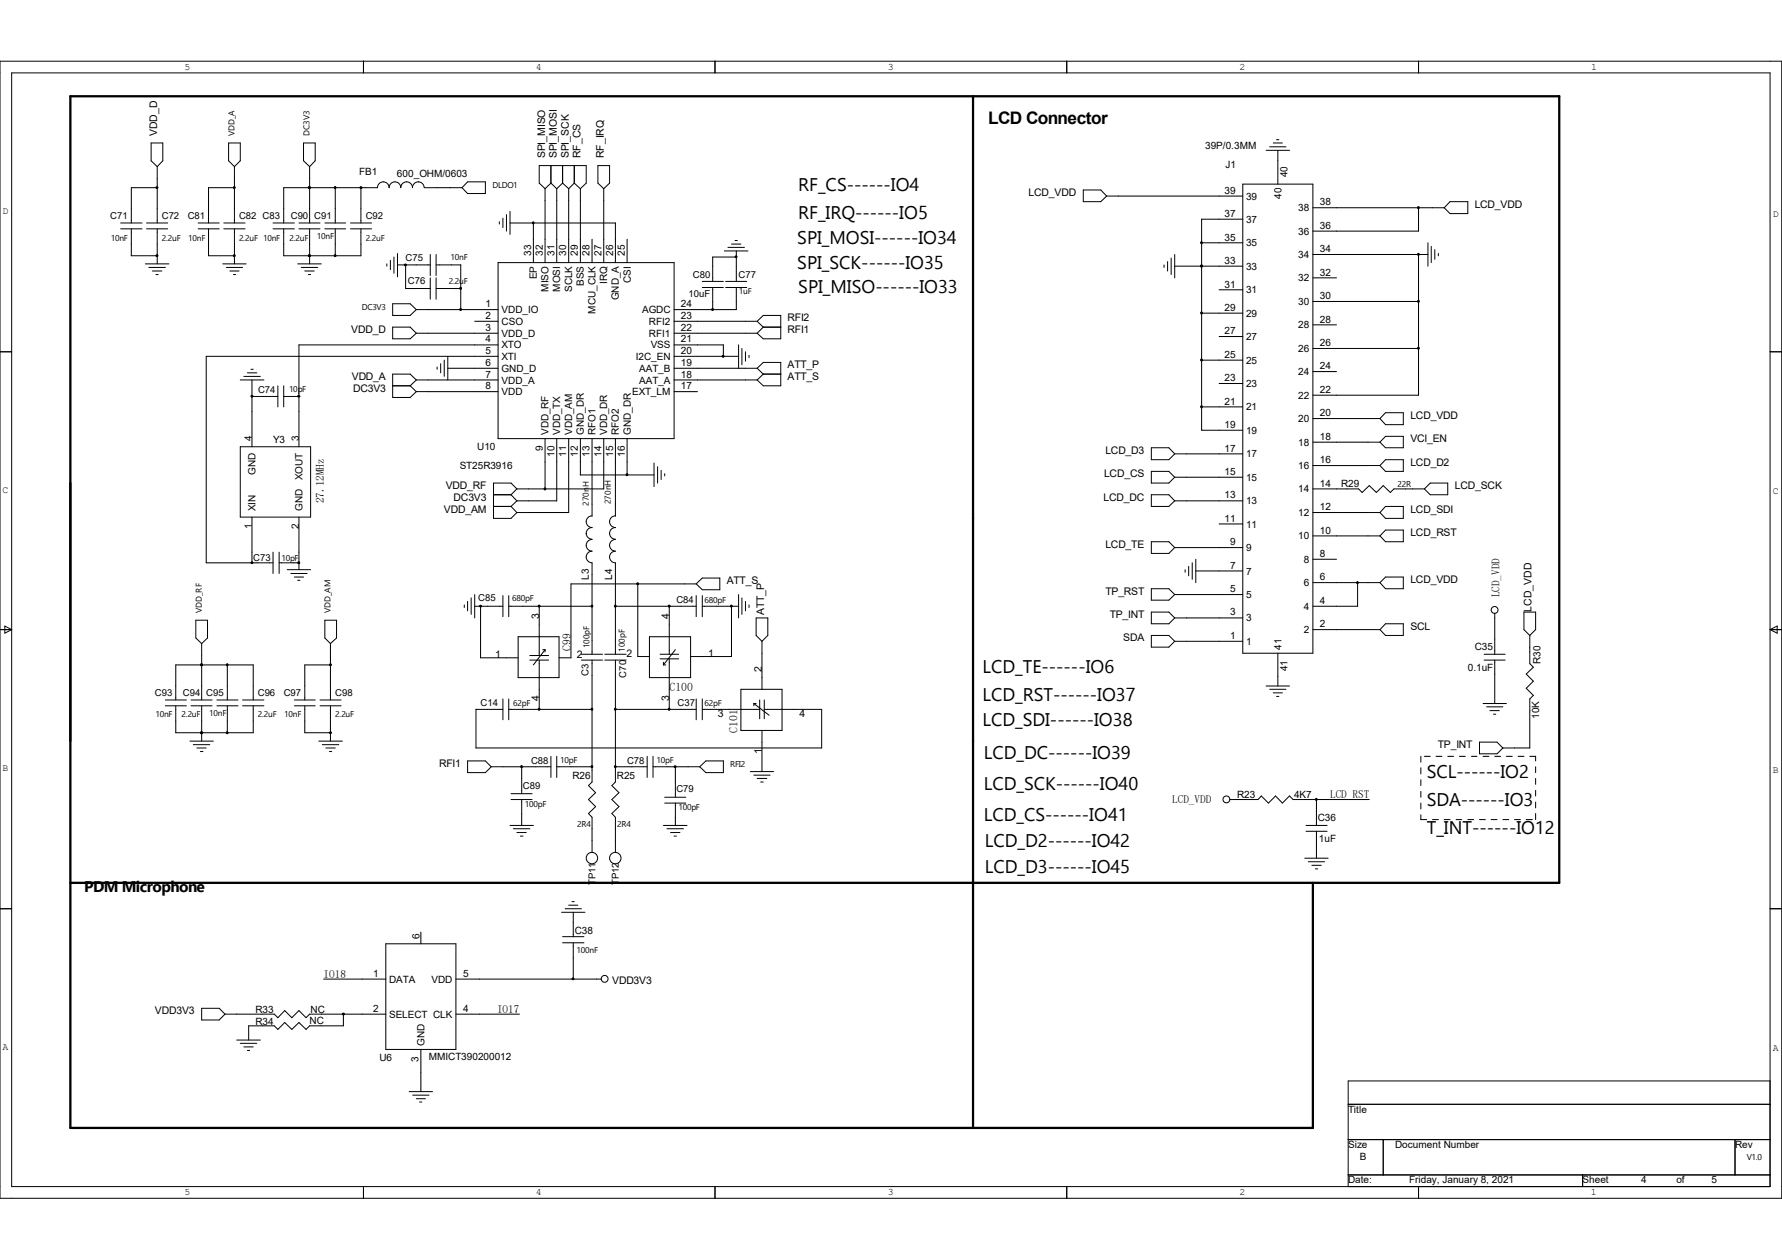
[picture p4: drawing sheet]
<svg xmlns="http://www.w3.org/2000/svg" width="297mm" height="210mm" viewBox="0 0 297 210" stroke-linecap="round" stroke-linejoin="round" font-family="sans-serif">
<path d="M162.2 16v172M11.7 147.2h248.2v-131.2h-248.2v172h207.1v-40.8" fill="none" stroke="#000" stroke-width=".38"/>
<g fill="none" stroke="#000" stroke-width=".17">
<path d="M0 10.2h297v189.5h-297zM1.9 12.1h293.1v185.7h-293.1zM60.6 10.2v1.9M119.2 10.2v1.9M177.8 10.2v1.9M236.4 10.2v1.9M20.1 38.1h3.6M20.1 37.2h3.6M21.9 38.1v4.5h4.3M24.4 38.1h3.5M24.4 37.2h3.5M25.2 23.8h1.9v3l-.9 1-1-1z"/>
<path d="M26.2 31.3h-4.3v5.9M26.2 27.8v9.4M26.2 38.1v5.9M33 38.1h3.5M33 37.2h3.5M34.8 38.1v4.5h4.3M37.3 38.1h3.6M37.3 37.2h3.6M38.1 23.8h1.9v3l-.9 1-1-1zM39.1 31.3h-4.3v5.9M39.1 27.8v9.4M39.1 38.1v5.9"/>
<path d="M45.5 38.1h3.6M45.5 37.2h3.6M47.3 38.1v4.5h12.9v-4.5M49.8 38.1h3.5M49.8 37.2h3.5M50.6 23.8h1.9v3l-.9 1-1-1zM51.6 31.3h.1M51.6 27.8v9.4M51.6 38.1v5.9M54.1 38.1h3.5M54.1 37.2h3.5M55.9 31.3v5.9"/>
<path d="M55.9 38.1v4.5M58.4 38.1h3.5M58.4 37.2h3.5M60.2 31.3h.1M60.2 31.3v5.9M69.7 30.3a.97 .97 0 0 1 1 1M69.8 30.3a.98 .98 0 0 0-1.1 1 .97 .97 0 0 0-.9-1 .97 .97 0 0 0-1 1 .97 .97 0 0 0-1-1 .97 .97 0 0 0-.9 1 .97 .97 0 0 0-1-1 .97 .97 0 0 0-1 1h-15.6v5.9M70.7 31.3h6.3M77.9 30.3h3v2h-3l-.9-1zM83.2 37v.3M83.8 36.4v1.5M84.4 35.8v2.7"/>
<path d="M85 37.2h17.6v6.6M85 35.2v3.9M88.9 37.2v6.6M90.8 31.5v12.3M90.8 31.5l-.9-1v-2.9h7.8v2.9l-1 1M91.8 27.6v2.9M91.8 30.5l1 1M91.8 30.5l-1 1M92.8 31.5v12.3M93.8 27.6v2.9M93.8 30.5l1 1M93.8 30.5l-1 1"/>
<path d="M94.8 31.5v12.3M95.7 27.6v2.9M95.7 30.5l1 1M95.7 30.5l-.9 1M96.7 31.5v12.3M98.7 39.9v3.9M99.7 27.6h1.9v2.9l-1 1-.9-1zM100.6 31.5v12.3M104.5 39.9v3.9M180.6 31.7h2.9l.9 1-.9 .9h-2.9zM184.4 32.7h22.7M207.1 30.7h11.7v78.2h-11.7z"/>
<path d="M207.1 36.5h-6.8v35.2h6.8M211 25.1h3.9M211.6 24.5h2.7M212.2 23.8h1.5M212.8 23.3h.3M213 25.1v5.6M218.8 34.6h21.9M236.4 34.6v3.9h-17.6M241.7 33.6h2.9v2h-2.9l-1-1zM0 58.6h1.9M24.2 44h4M24.8 44.6h2.8"/>
<path d="M25.4 45.2h1.6M26 45.8h.4M37.1 44h3.9M37.7 44.6h2.7M38.3 45.2h1.5M38.9 45.8h.4M49.6 44h4M50.2 44.6h2.8M50.8 45.2h1.6M51.4 45.8h.4M51.6 42.6h.1M64.5 44v.4"/>
<path d="M65.1 43.4v1.6M65.4 50.6h3l1 1-1 1h-3zM65.4 54.5h3l1 1-1 1h-3zM65.7 42.8v2.8M66.3 44.2h5.4M66.3 42.2v3.9M67.6 44.2v3.9h4.1M69.4 51.6h13.6M69.4 55.5h13.6M71.7 42.4v3.5M71.7 46.3v3.6M72.7 44.2h4.1v7.4"/>
<path d="M72.7 42.4v3.5M72.7 46.3v3.6M72.7 48.1h4.1M74.6 59.4v3.9M79.1 53.6h3.9M83 59.4h-48.6v34.4h11.1M83 57.5h-33.2v17M83 43.8h29.4v29.3h-29.4zM112.4 53.6h13.8M112.4 55.5h13.8M112.4 57.5h8.2v1.9M112.4 59.4h10.7"/>
<path d="M117.1 46.9h3.5M117.1 47.9h3.5M118.8 47.9v3.7M120.7 41.8h4M120.9 46.9h3.6M120.9 47.9h3.6M121.3 41.2h2.8M121.9 40.7h1.6M122.5 40.1h.4M122.7 41.8v5.1M122.7 47.9v3.7h-10.3M122.7 42.8h-3.9v4.1"/>
<path d="M123.1 57.5v3.9M123.7 58.1v2.7M124.2 58.6v1.6M124.8 59.2v.4M126.2 53.6l1-1h2.9v3.9h-2.9l-1-1M126.2 53.6l1 .9M127.2 54.5h2.9M127.2 54.5l-1 1M194 44.2v.4M194.6 43.6v1.6M195.2 43v2.8M195.8 44.4h11.3"/>
<path d="M195.8 42.4v3.9M200.3 44.4h.1M200.3 52.2h6.8M200.3 40.5h6.8M203.2 56.1h3.9M203.2 48.3h3.9M218.8 58.1h17.6M218.8 54.1h4M218.8 50.2h17.6M218.8 46.3h4M218.8 42.4h19.2M236.4 42.4v23.5h-17.6"/>
<path d="M238 40.5v3.9M238.5 41.1v2.7M239.1 41.6v1.6M239.7 42.2v.4M295 58.6h2M40 74.5h11.8v11.7h-11.8zM40 63.3h4M40.6 62.7h2.8M41.2 62.1h1.6M41.8 61.6h.4M42 66.1h4.3M42 63.3v11.2"/>
<path d="M46.3 64.3v3.5M47.3 66.1h2.5M47.3 64.3v3.5M49.8 66.1h.1M65.4 64.3h3M68.4 64.3l1 1M69.4 63.3h13.6M69.4 65.3h13.6M69.4 63.3l-1-.9h-3v3.9h3l1-1M69.4 63.3l-1 1M72.9 61.2v.4M73.4 60.6v1.5"/>
<path d="M74 60v2.7M74.6 61.4h8.4M90.8 73.1v8.4M92.8 73.1v10.4h-6.7M94.8 73.1v12.3h-8.7M96.7 73.1v6.1h12.3M98.7 73.1v12.9a.95 .95 0 0 0-1 1 .95 .95 0 0 0 1 .9M100.6 73.1v8.4h-14.5M102.6 73.1v12.9a.95 .95 0 0 0-1 1 .95 .95 0 0 0 1 .9M104.5 73.1v6.1M109 77.2v3.9M109.6 77.8v2.7"/>
<path d="M110.2 78.4v1.5M110.8 79v.3M112.4 61.4h13.8M112.4 63.3h13.8M112.4 65.3h3.8M126.2 61.4l1-1h2.9v3.9h-2.9l-1-1M126.2 61.4l1 1M127.2 62.4h2.9M127.2 62.4l-1 .9M191.9 78.6h2.9l1 .9-1 1h-2.9zM191.9 74.6h2.9l1 1-1 1h-2.9zM195.8 79.5h11.3"/>
<path d="M195.8 75.6h11.3M200.3 67.8h6.8M200.3 60h6.8M203.2 63.9h3.9M218.8 77.6h11.2M218.8 73.7h11.2M218.8 69.8h11.2M218.8 61.9h4M230.9 68.8h3v2h-3l-.9-1zM230.9 72.7h3v1.9h-3l-.9-.9zM230.9 76.6h3v2h-3l-.9-1zM42 86.2v7.6"/>
<path d="M45.5 92v3.6M46.5 93.8h3.3M46.5 92v3.6M47.9 95h3.9M48.5 95.6h2.7M49.1 96.2h1.5M49.6 96.7h.4M49.8 86.2v8.8M78.5 99.7v2.7M79.1 99.1v3.9M82.3 82.5h2.9M82.3 84.4h2.9"/>
<path d="M83.8 99.3v3.5M84.8 99.3v3.5M85.2 82.5l.9 1M85.2 84.4l.9 1M86.1 81.5l-.9 1M86.1 81.5l-.9-1h-2.9v5.9h2.9l.9-1M86.1 83.5l-.9 .9M97.7 88.9a.97 .97 0 0 0 1 1M98.7 89.9a.97 .97 0 0 0-1 1 .97 .97 0 0 0 1 1 .97 .97 0 0 0-1 .9 .97 .97 0 0 0 1 1v15.3M98.7 88a.86 .86 0 0 0-1 .9M101.6 88.9a.97 .97 0 0 0 1 1M102.6 89.9a.97 .97 0 0 0-1 1 .97 .97 0 0 0 1 1 .97 .97 0 0 0-1 .9 .97 .97 0 0 0 1 1v15.3"/>
<path d="M102.6 88a.86 .86 0 0 0-1 .9M106.3 97.3v12.1h1.9M116 99.3v3.5M116 97.3h-20.8v12.3h-2M116 97.3l1.1-.9h2.9v1.9h-2.9zM117.1 99.3v3.5M123.1 99.1v3.9M123.7 99.7v2.7M191.9 82.5h2.9l1 1-1 .9h-2.9zM191.9 90.3h2.9l1 1-1 .9h-2.9zM191.9 98.1h2.9l1 1-1 .9h-2.9zM195.8 99.1h11.3"/>
<path d="M195.8 91.3h11.3M195.8 83.5h11.3M197.5 95v.4M198.1 94.4v1.6M198.7 93.8v2.8M199.3 95.2h7.8M199.3 93.2v3.9M203.2 87.3h3.9M218.8 81.5h7.6l.6 .6 1.2-1.2 1.2 1.2 1.1-1.2 1.2 1.2 .6-.6h5.1M218.8 97.1h11.2M218.8 93.2h4M218.8 89.3h11.2"/>
<path d="M218.8 85.4h11.2M226.3 97.1v3.9h-7.5M230.9 96.2h3v1.9h-3l-.9-1zM230.9 84.4h3v2h-3l-.9-1zM230.9 88.3h3v2h-3l-.9-1zM238.4 80.5h2.9v2h-2.9l-1-1zM0 104.9h1.9M.8 104.4l1.1 .5-1.1 .6zM27.6 117.6h3.5M27.6 116.7h3.5M29.3 116.7v-5.9h12.9v5.9M29.3 117.6v4.5h12.9v-4.5"/>
<path d="M31.8 117.6h3.5M31.8 116.7h3.5M32.6 103.4h2v2.9l-1 1-1-1zM33.6 110.8h.1M33.6 107.3v9.4M33.6 117.6v5.9M36.2 117.6h3.5M36.2 116.7h3.5M37.9 110.8v5.9M37.9 117.6v4.5M40.4 117.6h3.6M40.4 116.7h3.6"/>
<path d="M49.1 117.6h3.4M49.1 116.7h3.4M50.8 117.6v4.5h4.3M53.3 117.6h3.6M53.3 116.7h3.6M54.1 103.4h2v2.9l-1 1-1-1zM55.1 110.8h-4.3v5.9M55.1 107.3v9.4M55.1 117.6v5.9M77.4 100.8v.5M77.9 100.2v1.6M79.1 101h4.7"/>
<path d="M80.1 101v8.6h6.3M83.8 118.2h-4.5v6.5h57.6v-6.5h-9.5M83.8 116.5v3.5M84.8 118.2h13.9M84.8 116.5v3.5M84.8 101h13.9M86.4 106.1h6.8v6.8h-6.8zM88.3 110h3.1M88.3 109.3h3.1M89.9 118.2h.1M89.9 101h.1M89.9 101v8.3"/>
<path d="M89.9 110v8.2M90.5 108.3h.3M90.8 108.3v.4M90.8 108.3l-1.9 2.5M96.9 109.1h3.5M96.9 110h3.5M98.7 110v20.3l-.6 .6 1.2 1.2-1.2 1.2 1.2 1.2-1.2 1.1 .6 .6v5.9M100.8 109.1h3.6M100.8 110h3.6M102.6 110v20.3l-.6 .6 1.2 1.2-1.2 1.2 1.2 1.2-1.2 1.1 .6 .6v5.9M102.6 118.2h13.4M102.6 101h13.4"/>
<path d="M108.2 106.1h6.9v6.8h-6.9zM110 109.1h3.1M110 109.8h3.1M110.6 110.4v.4M110.6 110.8h.4M111.5 101h.1M111.5 101v8.1M111.5 109.8v8.4M112.6 108.3l-2 2.5M116 116.5v3.5M117.1 118.2h9.5M117.1 116.5v3.5"/>
<path d="M117.1 101h6M121.9 101v8.4h-6.8M123.5 114.9h6.8v6.9h-6.8zM124.2 100.2v1.6M124.8 100.8v.5M125.6 117.3l2.6 1.9M125.6 117.3h.4M125.6 117.3v.3M126 103h2v2.9l-1 1-1-1zM126.6 116.7v3.1M127 106.9v8M127.4 116.7v3.1"/>
<path d="M191.9 102h2.9l1 1-1 1h-2.9zM191.9 105.9h2.9l1 1-1 1h-2.9zM195.8 106.9h11.3M195.8 103h11.3M211 114.3h3.9M211.6 114.9h2.7M212.2 115.5h1.5M212.8 116.1h.3M213 108.9v5.4M218.8 104.9h11.2M230.9 104h3v1.9h-3l-.9-1zM247.2 117.3h3.9"/>
<path d="M247.4 109.1h3.5M247.4 110h3.5M247.8 117.8h2.7M248.3 118.4h1.6M248.9 119h.4M249.1 102.2v6.9M249.1 110v7.3M254 102h1.9v2.9l-.9 1-1-1zM255 105.9v4.7l.6 .6-1.2 1.2 1.2 1.1-1.2 1.2 1.2 1.2-.6 .6v8.2h-4.5M295 104.9h2M295 104.9l1.2-.5v1.1zM31.7 123.5h3.9"/>
<path d="M32.2 124.1h2.8M32.8 124.7h1.6M33.4 125.3h.4M33.6 122.1h.1M53.1 123.5h4M53.7 124.1h2.8M54.3 124.7h1.6M54.9 125.3h.4M77.9 126.8h3l1 1-1 1h-3zM81.9 127.8h9.9M85 137.6h3.9M85.2 133.3h3.5"/>
<path d="M85.2 132.3h3.5M85.6 138.1h2.7M86.1 138.8h1.6M86.7 139.4h.5M87 127.8v4.5M87 133.3v4.3M91.8 126.1v3.5M92.8 127.8h5.9M92.8 126.1v3.5M102.6 127.8h5.3M107.9 126.1v3.5M108.8 127.8h7.8"/>
<path d="M108.8 126.1v3.5M110.6 137.6h3.9M110.8 132.9h3.5M110.8 133.9h3.5M111.2 138.1h2.7M111.8 138.8h1.5M112.4 139.4h.3M112.6 127.8v5.1M112.6 133.9v3.7M116.6 127.8l1-1h3v2h-3zM125.1 128.6h3.8M125.6 129.2h2.8"/>
<path d="M126.2 129.8h1.6M126.8 130.3h.4M127 121.8v6.8M205 133.3h4.7l.5-.6 1.2 1.2 1.2-1.2 1.1 1.2 1.2-1.2 .6 .6h12.7M217.7 138.6h3.5M217.7 137.6h3.5M219.4 133.3v4.3M219.4 138.6v4.4M236.8 126.1v.9M236.8 128v1M236.8 130v.9M236.8 131.9v1"/>
<path d="M236.8 133.9v.9M236.8 135.8v.8h1M237.4 126.1h1M238.8 136.6h.9M239.4 126.1h.9M240.7 136.6h1M241.3 126.1h1M242.7 136.6h.9M243.2 126.1h1M244.6 136.6h1M245.2 126.1h1M246.6 136.6h1"/>
<path d="M246.6 123.7h2.9l1 1-1 .9h-2.9zM247.2 126.1h1M248.5 136.6h1M249.1 126.1h1M250.5 136.6h1M251.1 126.1h1M252.4 136.6h1M253 126.1h1M254.4 136.6h1M255 126.1h.9v.7M255.9 127.8v1M255.9 129.8v.9"/>
<path d="M255.9 131.7v1M255.9 133.7v1M255.9 135.6v1M0 151.5h1.9M64.3 157.3h11.7v17.6h-11.7zM70.1 155.4v1.9M93.6 152.1h3.9M93.8 157.1h3.5M93.8 156.1h3.5M94.2 151.5h2.7M94.8 150.9h1.5M95.3 150.3h.4"/>
<path d="M95.5 152.1v4M95.5 157.1v6.1M217.5 143h3.9M218.1 143.6h2.7M218.7 144.2h1.5M219.2 144.8h.4M295 151.5h2M33.6 168.1h2.9l1 .9-1 1h-2.9zM37.5 169h8.2l.6 .6 1.2-1.2 1.1 1.2 1.2-1.2 1.2 1.2 .6-.6h12.7M39.5 173.4h3.9M40 173.9h2.8M40.6 174.5h1.6"/>
<path d="M41.2 175.1h.4M53.9 163.2h10.4M57.2 169v2h-5.6l-.6 .6-1.2-1.2-1.2 1.2-1.1-1.2-1.2 1.2-.6-.6h-4.3v2.4M70.1 174.9v7M76 163.2h24.2M76 169h10.6M60.6 197.8v1.9M68.2 181.9h3.9M68.8 182.5h2.7M69.4 183.1h1.5M69.9 183.7h.4M119.2 197.8v1.9"/>
<path d="M177.8 197.8v1.9M224.7 184.1h70.3M224.7 189.9h70.3M224.7 195.8h70.3M230.5 189.9v5.9M236.4 197.8v1.9M263.8 195.8v2M289.2 189.9v5.9M295 180.2h-70.3v17.6"/>
<circle cx="249.1" cy="101.7" r=".57"/>
<circle cx="204.4" cy="133.2" r=".57"/>
<circle cx="98.7" cy="143" r=".95"/>
<circle cx="102.6" cy="143" r=".95"/>
<circle cx="100.8" cy="163.2" r=".57"/>
</g>
<g fill="#000" stroke="#000" stroke-width=".17">
<path d="M26 31.2h.3v.2h-.3z" fill-rule="evenodd"/>
<path d="M51.4 31.2h.3v.2h-.3z" fill-rule="evenodd"/>
<path d="M51.4 31.2h.3v.2h-.3z" fill-rule="evenodd"/>
<path d="M60 31.2h.3v.2h-.3z" fill-rule="evenodd"/>
<path d="M26 42.5h.3v.2h-.3z" fill-rule="evenodd"/>
<path d="M51.4 42.5h.3v.2h-.3z" fill-rule="evenodd"/>
<path d="M51.4 42.5h.3v.2h-.3z" fill-rule="evenodd"/>
<path d="M67.4 44h.3v.3h-.3z" fill-rule="evenodd"/>
<path d="M120.4 59.3h.2v.2h-.2z" fill-rule="evenodd"/>
<path d="M122.6 42.7h.2v.2h-.2z" fill-rule="evenodd"/>
<path d="M41.9 65.9h.2v.2h-.2z" fill-rule="evenodd"/>
<path d="M49.7 65.9h.2v.2h-.2z" fill-rule="evenodd"/>
<path d="M41.9 93.7h.2v.2h-.2z" fill-rule="evenodd"/>
<path d="M49.7 93.7h.2v.2h-.2z" fill-rule="evenodd"/>
<path d="M55 110.7h.2v.2h-.2z" fill-rule="evenodd"/>
<path d="M80 100.9h.2v.2h-.2z" fill-rule="evenodd"/>
<path d="M55 122h.2v.2h-.2z" fill-rule="evenodd"/>
<path d="M112.4 127.7h.2v.2h-.2z" fill-rule="evenodd"/>
<path d="M57.1 168.9h.3v.2h-.3z" fill-rule="evenodd"/>
<path d="M95.4 163h.2v.3h-.2z" fill-rule="evenodd"/>
<circle cx="39" cy="31.3" r=".16"/>
<circle cx="55.8" cy="31.3" r=".16"/>
<circle cx="88.9" cy="37.1" r=".16"/>
<circle cx="236.4" cy="34.6" r=".16"/>
<circle cx="39" cy="42.6" r=".16"/>
<circle cx="55.8" cy="42.6" r=".16"/>
<circle cx="76.8" cy="51.6" r=".16"/>
<circle cx="76.8" cy="48.1" r=".16"/>
<circle cx="118.8" cy="51.6" r=".16"/>
<circle cx="200.2" cy="60" r=".16"/>
<circle cx="200.2" cy="44.3" r=".16"/>
<circle cx="200.2" cy="52.2" r=".16"/>
<circle cx="200.2" cy="40.4" r=".16"/>
<circle cx="236.4" cy="58" r=".16"/>
<circle cx="236.4" cy="42.4" r=".16"/>
<circle cx="236.4" cy="50.2" r=".16"/>
<circle cx="104.5" cy="79.1" r=".16"/>
<circle cx="200.2" cy="67.8" r=".16"/>
<circle cx="90.8" cy="81.5" r=".16"/>
<circle cx="106.3" cy="97.3" r=".16"/>
<circle cx="226.2" cy="97.1" r=".16"/>
<circle cx="33.6" cy="110.8" r=".16"/>
<circle cx="37.9" cy="110.8" r=".16"/>
<circle cx="89.8" cy="118.2" r=".16"/>
<circle cx="89.8" cy="101" r=".16"/>
<circle cx="98.6" cy="118.2" r=".16"/>
<circle cx="98.6" cy="101" r=".16"/>
<circle cx="102.5" cy="118.2" r=".16"/>
<circle cx="102.5" cy="101" r=".16"/>
<circle cx="111.5" cy="101" r=".16"/>
<circle cx="111.5" cy="118.2" r=".16"/>
<circle cx="121.9" cy="101" r=".16"/>
<circle cx="33.6" cy="122.1" r=".16"/>
<circle cx="37.9" cy="122.1" r=".16"/>
<circle cx="86.9" cy="127.8" r=".16"/>
<circle cx="98.6" cy="127.8" r=".16"/>
<circle cx="102.5" cy="127.8" r=".16"/>
<circle cx="219.4" cy="133.2" r=".16"/>
</g>
<g font-size="3.1">
<text x="133.1" y="31.9">RF_CS------IO4</text>
<text x="132.9" y="40.7">SPI_MOSI------IO34</text>
<text x="133.1" y="36.5">RF_IRQ------IO5</text>
<text x="132.9" y="44.8">SPI_SCK------IO35</text>
<text x="133.1" y="48.9">SPI_MISO------IO33</text>
<text x="163.7" y="112.2">LCD_TE------IO6</text>
<text x="163.7" y="116.9">LCD_RST------IO37</text>
<text x="163.7" y="121">LCD_SDI------IO38</text>
<text x="164" y="126.4">LCD_DC------IO39</text>
<text x="164" y="131.7">LCD_SCK------IO40</text>
<text x="237.8" y="129.8">SCL------IO2</text>
<text x="164" y="136.8">LCD_CS------IO41</text>
<text x="237.8" y="134.3">SDA------IO3</text>
<text x="164.1" y="141.1">LCD_D2------IO42</text>
<text x="237.8" y="138.9">T_INT------IO12</text>
<text x="164.1" y="145.6">LCD_D3------IO45</text>
</g>
<text font-size="2.9" x="164.7" y="20.7">LCD Connector</text>
<text font-size="2.6" x="14.1" y="148.7">PDM Microphone</text>
<g font-size="1.9">
<text x="54" y="83.9" transform="rotate(-90 54 83.9)">27.12MHz</text>
<text x="249.9" y="99.6" transform="rotate(-90 249.9 99.6)">LCD_VDD</text>
<text x="95.2" y="108.5" transform="rotate(-90 95.2 108.5)">C99</text>
<text x="111.6" y="115.2">C100</text>
<text x="122.9" y="122.1" transform="rotate(-90 122.9 122.1)">C101</text>
<text x="195.4" y="133.9">LCD_VDD</text>
<text x="221.7" y="133.1">LCD_RST</text>
<text x="53.9" y="163">IO18</text>
<text x="82.8" y="168.8">IO17</text>
</g>
<g font-size="1.7">
<text x="26.2" y="22.7" transform="rotate(-90 26.2 22.7)">VDD_D</text>
<text x="59.9" y="29.2">FB1</text>
<text x="66.2" y="29.5">600_OHM/0603</text>
<text x="90.8" y="26.4" transform="rotate(-90 90.8 26.4)">SPI_MISO</text>
<text x="92.8" y="26.4" transform="rotate(-90 92.8 26.4)">SPI_MOSI</text>
<text x="94.8" y="26.4" transform="rotate(-90 94.8 26.4)">SPI_SCK</text>
<text x="96.7" y="26.4" transform="rotate(-90 96.7 26.4)">RF_CS</text>
<text x="100.6" y="26.4" transform="rotate(-90 100.6 26.4)">RF_IRQ</text>
<text x="200.9" y="24.8">39P/0.3MM</text>
<text x="204.3" y="28">J1</text>
<text x="214.6" y="29.5" transform="rotate(-90 214.6 29.5)">40</text>
<text x="171.4" y="32.7">LCD_VDD</text>
<text x="204.1" y="32.3">39</text>
<text x="207.7" y="33.3">39</text>
<text x="213.6" y="33.1" transform="rotate(-90 213.6 33.1)">40</text>
<text x="216.4" y="35.2">38</text>
<text x="220" y="34.2">38</text>
<text x="245.8" y="34.6">LCD_VDD</text>
<text x="204.1" y="40.1">35</text>
<text x="204.1" y="36.2">37</text>
<text x="207.7" y="41.1">35</text>
<text x="207.7" y="37.1">37</text>
<text x="216.4" y="39.1">36</text>
<text x="220" y="38.1">36</text>
<text x="88.5" y="42.6" transform="rotate(-90 88.5 42.6)">33</text>
<text x="89.5" y="46.6" transform="rotate(-90 89.5 46.6)">EP</text>
<text x="90.5" y="42.6" transform="rotate(-90 90.5 42.6)">32</text>
<text x="92.4" y="42.6" transform="rotate(-90 92.4 42.6)">31</text>
<text x="94.4" y="42.6" transform="rotate(-90 94.4 42.6)">30</text>
<text x="96.3" y="42.6" transform="rotate(-90 96.3 42.6)">29</text>
<text x="97.3" y="47.7" transform="rotate(-90 97.3 47.7)">BSS</text>
<text x="98.3" y="42.6" transform="rotate(-90 98.3 42.6)">28</text>
<text x="100.2" y="42.6" transform="rotate(-90 100.2 42.6)">27</text>
<text x="101.2" y="47.3" transform="rotate(-90 101.2 47.3)">IRQ</text>
<text x="102.2" y="42.6" transform="rotate(-90 102.2 42.6)">26</text>
<text x="104.1" y="42.6" transform="rotate(-90 104.1 42.6)">25</text>
<text x="105.1" y="47.1" transform="rotate(-90 105.1 47.1)">CSI</text>
<text x="204.1" y="47.9">31</text>
<text x="204.1" y="44">33</text>
<text x="207.7" y="45">33</text>
<text x="216.4" y="46.9">32</text>
<text x="216.4" y="43">34</text>
<text x="220" y="45.9">32</text>
<text x="220" y="42">34</text>
<text x="80.9" y="51.2">1</text>
<text x="80.9" y="53.2">2</text>
<text x="83.6" y="52.2">VDD_IO</text>
<text x="91.4" y="48.6" transform="rotate(-90 91.4 48.6)">MISO</text>
<text x="93.4" y="48.6" transform="rotate(-90 93.4 48.6)">MOSI</text>
<text x="95.4" y="48.7" transform="rotate(-90 95.4 48.7)">SCLK</text>
<text x="99.3" y="52.3" transform="rotate(-90 99.3 52.3)">MCU_CLK</text>
<text x="103.2" y="50.1" transform="rotate(-90 103.2 50.1)">GND_A</text>
<text x="107" y="52.2">AGDC</text>
<text x="113.5" y="53.2">23</text>
<text x="113.5" y="51.2">24</text>
<text x="131.3" y="53.6">RFI2</text>
<text x="204.1" y="51.8">29</text>
<text x="207.7" y="52.8">29</text>
<text x="207.7" y="48.9">31</text>
<text x="216.4" y="50.8">30</text>
<text x="220" y="53.8">28</text>
<text x="220" y="49.9">30</text>
<text x="58.5" y="55.5">VDD_D</text>
<text x="80.9" y="55.1">3</text>
<text x="80.9" y="57.1">4</text>
<text x="80.9" y="59">5</text>
<text x="83.6" y="54.1">CSO</text>
<text x="83.6" y="56.1">VDD_D</text>
<text x="83.6" y="58.1">XTO</text>
<text x="83.6" y="60">XTI</text>
<text x="106" y="60">I2C_EN</text>
<text x="108.2" y="56.1">RFI1</text>
<text x="108.2" y="54.1">RFI2</text>
<text x="108.5" y="58.1">VSS</text>
<text x="113.5" y="59">20</text>
<text x="113.5" y="57.1">21</text>
<text x="113.5" y="55.1">22</text>
<text x="131.3" y="55.5">RFI1</text>
<text x="204.1" y="59.6">25</text>
<text x="204.1" y="55.7">27</text>
<text x="207.7" y="56.7">27</text>
<text x="216.4" y="58.7">26</text>
<text x="216.4" y="54.7">28</text>
<text x="220" y="57.7">26</text>
<text x="58.6" y="63.3">VDD_A</text>
<text x="58.8" y="65.3">DC3V3</text>
<text x="80.9" y="61">6</text>
<text x="80.9" y="62.9">7</text>
<text x="80.9" y="64.9">8</text>
<text x="83.6" y="62">GND_D</text>
<text x="83.6" y="63.9">VDD_A</text>
<text x="83.6" y="65.9">VDD</text>
<text x="105.4" y="65.9">EXT_LM</text>
<text x="106.6" y="63.9">AAT_A</text>
<text x="106.6" y="62">AAT_B</text>
<text x="113.5" y="64.9">17</text>
<text x="113.5" y="62.9">18</text>
<text x="113.5" y="61">19</text>
<text x="131.3" y="63.3">ATT_S</text>
<text x="131.3" y="61.4">ATT_P</text>
<text x="204.1" y="63.5">23</text>
<text x="207.7" y="64.5">23</text>
<text x="207.7" y="60.6">25</text>
<text x="216.4" y="62.5">24</text>
<text x="220" y="65.5">22</text>
<text x="220" y="61.6">24</text>
<text x="204.1" y="71.3">19</text>
<text x="204.1" y="67.4">21</text>
<text x="207.7" y="68.4">21</text>
<text x="216.4" y="70.4">20</text>
<text x="216.4" y="66.5">22</text>
<text x="220" y="69.4">20</text>
<text x="235.1" y="69.8">LCD_VDD</text>
<text x="42" y="73.5" transform="rotate(-90 42 73.5)">4</text>
<text x="45.5" y="73.9">Y3</text>
<text x="49.8" y="73.5" transform="rotate(-90 49.8 73.5)">3</text>
<text x="79.5" y="75.1">U10</text>
<text x="90.5" y="75.2" transform="rotate(-90 90.5 75.2)">9</text>
<text x="91.4" y="72.5" transform="rotate(-90 91.4 72.5)">VDD_RF</text>
<text x="92.4" y="76.1" transform="rotate(-90 92.4 76.1)">10</text>
<text x="93.4" y="72.5" transform="rotate(-90 93.4 72.5)">VDD_TX</text>
<text x="94.4" y="76.1" transform="rotate(-90 94.4 76.1)">11</text>
<text x="95.4" y="72.5" transform="rotate(-90 95.4 72.5)">VDD_AM</text>
<text x="96.3" y="76.1" transform="rotate(-90 96.3 76.1)">12</text>
<text x="97.3" y="72.5" transform="rotate(-90 97.3 72.5)">GND_DR</text>
<text x="98.3" y="76.1" transform="rotate(-90 98.3 76.1)">13</text>
<text x="99.3" y="72.5" transform="rotate(-90 99.3 72.5)">RFO1</text>
<text x="100.2" y="76.1" transform="rotate(-90 100.2 76.1)">14</text>
<text x="101.2" y="72.5" transform="rotate(-90 101.2 72.5)">VDD_DR</text>
<text x="102.2" y="76.1" transform="rotate(-90 102.2 76.1)">15</text>
<text x="103.2" y="72.5" transform="rotate(-90 103.2 72.5)">RFO2</text>
<text x="104.1" y="76.1" transform="rotate(-90 104.1 76.1)">16</text>
<text x="105.1" y="72.5" transform="rotate(-90 105.1 72.5)">GND_DR</text>
<text x="184.2" y="75.6">LCD_D3</text>
<text x="204.1" y="75.3">17</text>
<text x="207.7" y="76.2">17</text>
<text x="207.7" y="72.3">19</text>
<text x="216.4" y="74.3">18</text>
<text x="220" y="77.2">16</text>
<text x="220" y="73.3">18</text>
<text x="235.1" y="73.7">VCI_EN</text>
<text x="235.1" y="77.6">LCD_D2</text>
<text x="42.6" y="79.1" transform="rotate(-90 42.6 79.1)">GND</text>
<text x="50.4" y="80.1" transform="rotate(-90 50.4 80.1)">XOUT</text>
<text x="74.3" y="81.5">VDD_RF</text>
<text x="75.6" y="83.5">DC3V3</text>
<text x="76.6" y="78.2">ST25R3916</text>
<text x="183.9" y="83.5">LCD_DC</text>
<text x="184" y="79.5">LCD_CS</text>
<text x="204.1" y="83.1">13</text>
<text x="204.1" y="79.2">15</text>
<text x="207.7" y="80.1">15</text>
<text x="216.4" y="82.1">14</text>
<text x="216.4" y="78.2">16</text>
<text x="220" y="81.1">14</text>
<text x="223.5" y="81.1">R29</text>
<text x="242.5" y="81.5">LCD_SCK</text>
<text x="42" y="88.1" transform="rotate(-90 42 88.1)">1</text>
<text x="42.6" y="85.2" transform="rotate(-90 42.6 85.2)">XIN</text>
<text x="49.8" y="88.1" transform="rotate(-90 49.8 88.1)">2</text>
<text x="50.4" y="85.2" transform="rotate(-90 50.4 85.2)">GND</text>
<text x="74" y="85.4">VDD_AM</text>
<text x="204.1" y="87">11</text>
<text x="207.7" y="87.9">11</text>
<text x="207.7" y="84.1">13</text>
<text x="216.4" y="89.9">10</text>
<text x="216.4" y="86">12</text>
<text x="220" y="88.9">10</text>
<text x="220" y="85">12</text>
<text x="235.1" y="85.4">LCD_SDI</text>
<text x="235.1" y="89.3">LCD_RST</text>
<text x="184.2" y="91.3">LCD_TE</text>
<text x="205" y="94.8">7</text>
<text x="205" y="90.9">9</text>
<text x="207.7" y="95.8">7</text>
<text x="207.7" y="91.9">9</text>
<text x="217.3" y="93.8">8</text>
<text x="220" y="92.8">8</text>
<text x="98.1" y="96.6" transform="rotate(-90 98.1 96.6)">L3</text>
<text x="102" y="96.6" transform="rotate(-90 102 96.6)">L4</text>
<text x="121.1" y="97.3">ATT_S</text>
<text x="184.2" y="99.1">TP_RST</text>
<text x="205" y="98.7">5</text>
<text x="207.7" y="99.7">5</text>
<text x="217.3" y="101.6">4</text>
<text x="217.3" y="97.7">6</text>
<text x="220" y="100.7">4</text>
<text x="220" y="96.7">6</text>
<text x="235.1" y="97.1">LCD_VDD</text>
<text x="255.3" y="102" transform="rotate(-90 255.3 102)">LCD_VDD</text>
<text x="89.9" y="103.2" transform="rotate(-90 89.9 103.2)">3</text>
<text x="111.5" y="103.2" transform="rotate(-90 111.5 103.2)">4</text>
<text x="127.4" y="102.6" transform="rotate(-90 127.4 102.6)">ATT_P</text>
<text x="185" y="103">TP_INT</text>
<text x="187.2" y="106.9">SDA</text>
<text x="205" y="106.5">1</text>
<text x="205" y="102.6">3</text>
<text x="207.7" y="107.5">1</text>
<text x="207.7" y="103.6">3</text>
<text x="217.3" y="105.5">2</text>
<text x="220" y="104.6">2</text>
<text x="235.1" y="104.9">SCL</text>
<text x="82.5" y="109.6">1</text>
<text x="96.1" y="109.6">2</text>
<text x="104.4" y="109.4">2</text>
<text x="118" y="109.4">1</text>
<text x="127" y="112" transform="rotate(-90 127 112)">2</text>
<text x="213.6" y="108.3" transform="rotate(-90 213.6 108.3)">41</text>
<text x="214.6" y="111.9" transform="rotate(-90 214.6 111.9)">41</text>
<text x="244.6" y="111.8">0.1uF</text>
<text x="245.8" y="108.3">C35</text>
<text x="256.8" y="110.6" transform="rotate(-90 256.8 110.6)">R30</text>
<text x="89.9" y="116.9" transform="rotate(-90 89.9 116.9)">4</text>
<text x="111.5" y="116.9" transform="rotate(-90 111.5 116.9)">3</text>
<text x="119.6" y="119.5">3</text>
<text x="133.3" y="119.5">4</text>
<text x="256.5" y="119.8" transform="rotate(-90 256.5 119.8)">10K</text>
<text x="127" y="125.6" transform="rotate(-90 127 125.6)">1</text>
<text x="239.6" y="124.7">TP_INT</text>
<text x="73.2" y="127.8">RFI1</text>
<text x="95.4" y="129.8">R26</text>
<text x="102.8" y="129.8">R25</text>
<text x="206.2" y="132.9">R23</text>
<text x="215.7" y="132.9">4K7</text>
<text x="219.6" y="136.8">C36</text>
<text x="219.8" y="140.3">1uF</text>
<text x="95.8" y="155.7">C38</text>
<text x="69.9" y="156.5" transform="rotate(-90 69.9 156.5)">6</text>
<text x="62.2" y="162.8">1</text>
<text x="64.9" y="163.8">DATA</text>
<text x="71.9" y="163.8">VDD</text>
<text x="77.2" y="162.8">5</text>
<text x="102" y="164">VDD3V3</text>
<text x="25.8" y="169">VDD3V3</text>
<text x="42.6" y="170.8">R34</text>
<text x="42.6" y="168.8">R33</text>
<text x="51.6" y="170.6">NC</text>
<text x="51.8" y="168.8">NC</text>
<text x="62.2" y="168.7">2</text>
<text x="64.9" y="169.6">SELECT CLK</text>
<text x="77.2" y="168.7">4</text>
<text x="63.2" y="176.9">U6</text>
<text x="69.8" y="177" transform="rotate(-90 69.8 177)">3</text>
<text x="70.7" y="174.3" transform="rotate(-90 70.7 174.3)">GND</text>
<text x="71.5" y="176.7">MMICT390200012</text>
<text x="224.7" y="185.5">Title</text>
<text x="224.7" y="191.3">Size</text>
<text x="232.5" y="191.3">Document Number</text>
<text x="289.2" y="191.3">Rev</text>
<text x="224.7" y="197.2">Date:</text>
<text x="226.7" y="193.3">B</text>
<text x="234.9" y="197.2">Friday, January 8, 2021</text>
<text x="263.8" y="197.2">Sheet</text>
<text x="273.6" y="197.2">4</text>
<text x="279.4" y="197.2">of</text>
<text x="285.3" y="197.2">5</text>
</g>
<g font-size="1.6">
<text x="30.7" y="11.6">5</text>
<text x="89.3" y="11.6">4</text>
<text x="148" y="11.6">3</text>
<text x="206.6" y="11.6">2</text>
<text x="265.2" y="11.6">1</text>
<text x=".4" y="35.7">D</text>
<text x="18.4" y="36.5">C71</text>
<text x="27" y="36.5">C72</text>
<text x="31.3" y="36.5">C81</text>
<text x="39.8" y="36.5">C82 C83</text>
<text x="48.5" y="36.5">C90 C91</text>
<text x="61" y="36.5">C92</text>
<text x="295.5" y="36.1">D</text>
<text x="67.6" y="43.6">C75</text>
<text x="68" y="47.3">C76</text>
<text x="115.5" y="46.3">C80</text>
<text x="123.1" y="46.3">C77</text>
<text x="114.8" y="49.4">10uF</text>
<text x="43" y="65.4">C74</text>
<text x=".4" y="82.2">C</text>
<text x="295.5" y="82.4">C</text>
<text x="42.2" y="93.4">C73</text>
<text x="79.7" y="100.2">C85</text>
<text x="112.7" y="100.5">C84</text>
<text x="98.1" y="112.7" transform="rotate(-90 98.1 112.7)">C3</text>
<text x="104.4" y="112.9" transform="rotate(-90 104.4 112.9)">C70</text>
<text x="25.8" y="116.1">C93</text>
<text x="30.5" y="116.1">C94 C95</text>
<text x="43" y="116.1">C96</text>
<text x="47.3" y="116.1">C97</text>
<text x="55.9" y="116.1">C98</text>
<text x="80.1" y="117.6">C14</text>
<text x="112.9" y="117.6">C37</text>
<text x=".4" y="128.5">B</text>
<text x="87.2" y="131.5">C89</text>
<text x="88.5" y="127.4">C88</text>
<text x="104.5" y="127.4">C78</text>
<text x="295.5" y="128.9">B</text>
<text x="112.7" y="132.1">C79</text>
<text x="99.3" y="147.5" transform="rotate(-90 99.3 147.5)">TP11</text>
<text x="103.2" y="147.5" transform="rotate(-90 103.2 147.5)">TP12</text>
<text x=".4" y="175">A</text>
<text x="295.5" y="175.2">A</text>
<text x="30.7" y="199.3">5</text>
<text x="89.3" y="199.3">4</text>
<text x="148" y="199.3">3</text>
<text x="206.6" y="199.3">2</text>
<text x="265.2" y="199.3">1</text>
</g>
<g font-size="1.4">
<text x="39.1" y="22.7" transform="rotate(-90 39.1 22.7)">VDD_A</text>
<text x="51.6" y="22.7" transform="rotate(-90 51.6 22.7)">DC3V3</text>
<text x="82.1" y="31.3">DLDO1</text>
<text x="18.5" y="40.1">10nF</text>
<text x="27" y="40.1">2.2uF</text>
<text x="31.4" y="40.1">10nF</text>
<text x="39.8" y="40.1">2.2uF 10nF</text>
<text x="48.3" y="40.1">2.2uF</text>
<text x="52.8" y="39.9">10nF</text>
<text x="61" y="40.1">2.2uF</text>
<text x="74.8" y="47.3">2.2uF</text>
<text x="75.1" y="43.4">10nF</text>
<text x="60.3" y="51.6">DC3V3</text>
<text x="123.1" y="49.1">1uF</text>
<text x="48.2" y="65.3">10pF</text>
<text x="232.9" y="81.1">22R</text>
<text x="98.1" y="84.3" transform="rotate(-90 98.1 84.3)">270nH</text>
<text x="101.8" y="84" transform="rotate(-90 101.8 84)">270nH</text>
<text x="46.9" y="93.4">10pF</text>
<text x="85.4" y="100.2">680pF</text>
<text x="117.4" y="100.5">680pF</text>
<text x="33.6" y="102.2" transform="rotate(-90 33.6 102.2)">VDD_RF</text>
<text x="55.1" y="102.2" transform="rotate(-90 55.1 102.2)">VDD_AM</text>
<text x="98.3" y="108.1" transform="rotate(-90 98.3 108.1)">100pF</text>
<text x="104.1" y="108.7" transform="rotate(-90 104.1 108.7)">100pF</text>
<text x="25.9" y="119.6">10nF</text>
<text x="30.3" y="119.6">2.2uF</text>
<text x="34.9" y="119.4">10nF</text>
<text x="43" y="119.6">2.2uF</text>
<text x="47.4" y="119.6">10nF</text>
<text x="55.9" y="119.6">2.2uF</text>
<text x="85.6" y="117.6">62pF</text>
<text x="117.4" y="117.6">62pF</text>
<text x="93.4" y="127.2">10pF</text>
<text x="109.4" y="127.2">10pF</text>
<text x="121.7" y="127.8">RFI2</text>
<text x="87.5" y="134.5">100pF</text>
<text x="96.2" y="137.8">2R4</text>
<text x="102.9" y="137.8">2R4</text>
<text x="113.1" y="135">100pF</text>
<text x="96.1" y="158.9">100nF</text>
<text x="291.1" y="193.3">V1.0</text>
</g>
</svg>
